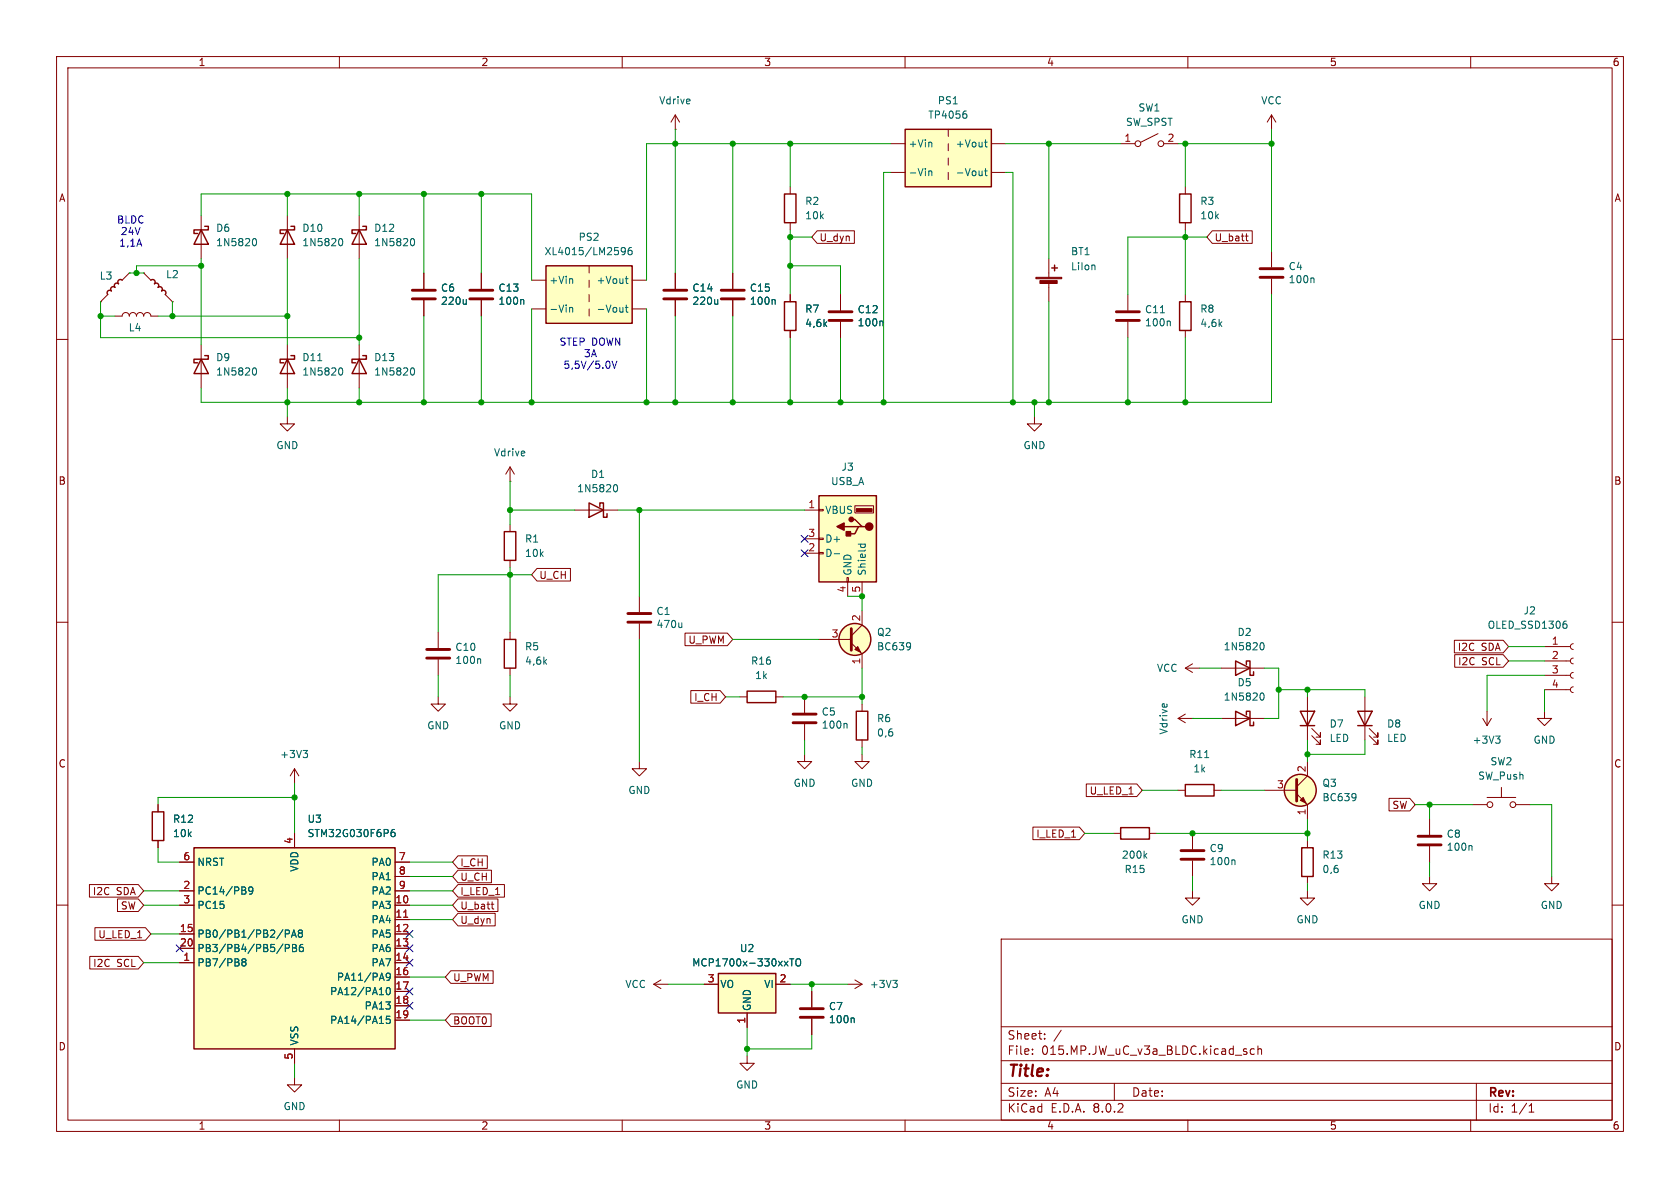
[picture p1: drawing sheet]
<svg xmlns="http://www.w3.org/2000/svg" width="297mm" height="210mm" viewBox="0 0 297 210" stroke-linecap="round" stroke-linejoin="round" font-family="sans-serif">
<g fill="none" stroke="#840000" stroke-width=".18">
<path d="M10 10h277v190h-277zM12 12h273v186h-273zM60 10v2M110 10v2M160 10v2M210 10v2M260 10v2M224.8 20.3l-.8 1.3M224.8 20.3v2.6M224.8 20.3l.8 1.3M10 60h2M199.4 52.1v2.8"/>
<path d="M199.4 56.9v2.8M209.5 52.1v1.2M209.5 58.4v1.3M285 60h2M10 110h2M77.5 111.8v2.8M77.5 116.6v2.8M285 110h2M113 134.6v1.3h1.3l-1.3 1.3-1.2-1.3h1.2M241.3 123.2v7.6M242.1 130l1.5 1.6v-.8v.8h-.8M242.1 128.8l1.5 1.5v-.8v.8h-.8"/>
<path d="M10 160h2M285 160h2M177 166h108v32h-108zM60 198v2M110 198v2M160 198v2M177 194.5h108M177 191.5h108M177 187.5h108M177 181.5h108M182.5 186.3v.1M182.5 185.5v.1"/>
<path d="M184.7 183.6v.1M184.7 182.8v.1M187.6 182.1l-1.3 2M197 191.5v3M210 198v2M220.4 186v.3M221.7 185.5l-.4-.1-.3 .3v.4l.2 .2h.5M222.4 185.5l.2-.1 .4 .1v.9M222.4 184.9v1.5M260 198v2M261 191.5v6.5M270.3 196.6h.9"/>
<path d="M270.3 195.5l.4-.4v1.5"/>
</g>
<path d="M197.4 56.6h4M197.4 55.1h4M75.4 116.3h4.1M75.4 114.8h4.1" fill="none" stroke="#840000" stroke-width=".51"/>
<path d="M205.1 55.3h.8M206.7 56.8l.2 .1v.7M84.8 116.4l.2 .2v.7" fill="none" stroke="#006464" stroke-width=".18"/>
<path d="M208.5 53.3h2.1v5.1h-2.1zM240 125.7h2.6l-1.3 2.6zM240 128.3h2.6" fill="none" stroke="#840000" stroke-width=".25"/>
<path d="M127 172.1h10.2v7h-10.2z" fill="#ffffc2"/>
<path d="M19.7 51.4l-.3-.1-.3 .2-.2 .3 .2 .3M21.6 49.5l-.3-.1-.3 .1-.2 .3 .2 .4-.4-.2-.3 .3v.5l-.3-.1-.3 .1-.1 .3 .1 .3M26.7 49.5h.5l.2 .3-.1 .4 .3-.2 .3 .2 .2 .3-.2 .3M27.9 50.8l.3-.1 .4 .1 .1 .3-.1 .3M28.6 51.4l.3-.1 .3 .1 .1 .3-.1 .4M63.5 40.6l1.3 2.6h-2.6zM64.1 40h.7v.6h-2.6v.7h.7M132.1 122.2h5.1v2h-5.1zM127 172.1h10.2v7h-10.2z" fill="none" stroke="#840000" stroke-width=".25"/>
<g fill="none" stroke="#840000" stroke-width=".18">
<path d="M63.5 38.1v7.6M17.8 53.3h.1M19 52.1l-1.2 1.2M20.3 55.9h1.3a.64 .64 0 0 1 .6-.7 .64 .64 0 0 1 .7 .7 .64 .64 0 0 1 .6-.7 .64 .64 0 0 1 .6 .7 .64 .64 0 0 1 .7-.7 .64 .64 0 0 1 .6 .7 .64 .64 0 0 1 .6-.7 .64 .64 0 0 1 .7 .7h1.2M22.9 48.3h.1M22.9 48.3l-1.3 1.2M25.4 48.3h.1M25.4 48.3l1.3 1.2M29.2 52.1l1.3 1.2M30.5 53.3h.1M50.8 73.7v1.2h1.3l-1.3 1.3-1.3-1.3h1.3M273 119.4h4.6"/>
<path d="M273 116.8h4.6M273 114.3h4.6M278.1 118.9l-.3 .1-.2 .4 .2 .3 .3 .2M278.1 116.3l-.3 .2-.2 .3 .2 .4 .3 .1M278.1 113.8l-.3 .1-.2 .4 .2 .4 .3 .1M130.8 123.2h1.3M137.2 123.2h1.2M273 121.9h4.6M278.1 121.4l-.3 .2-.2 .3 .2 .4 .3 .1M252.7 154.9v1.3h1.3l-1.3 1.3-1.2-1.3h1.2M274.3 154.9v1.3h1.3l-1.3 1.3-1.3-1.3h1.3M124.5 174h2.5"/>
<path d="M132.1 179.1v2.5M137.2 174h2.5M132.1 186.7v1.3h1.2l-1.2 1.2-1.3-1.2h1.3"/>
</g>
<path d="M72.7 42.2h.2a.68 .68 0 0 1 .4 .6 .68 .68 0 0 1-.4 .6h-.2M276.7 109.8h.2M276.8 110.3l.2 .2v.3l-.2 .3M139.6 169.5h.7M140 169.5v1.3M140.9 169.5h.1a.43 .43 0 0 1 .5 .4v.4a.42 .42 0 0 1-.4 .5 .42 .42 0 0 1-.4-.5v-.4z" fill="none" stroke="#006464" stroke-width=".18"/>
<path d="M34.3 149.9h35.5v35.5h-35.5z" fill="#ffffc2"/>
<g fill="none" stroke="#840000" stroke-width=".25">
<path d="M35.6 40.6l1.2 2.6h-2.5zM36.2 40h.6v.6h-2.5v.7h.6M50.8 40.6l1.3 2.6h-2.6zM51.4 40h.7v.6h-2.6v.7h.7M138.7 53.3h2v5.1h-2zM35.6 63.5l1.2 2.5h-2.5zM36.2 62.9h.6v.6h-2.5v.6h.6M50.8 63.5l1.3 2.5h-2.6zM51.4 62.9h.7v.6h-2.6v.6h.7M63.5 63.5l1.3 2.5h-2.6zM64.1 62.9h.7v.6h-2.6v.6h.7M89.2 94h2v5.1h-2z"/>
<path d="M89.2 113h2v5.1h-2zM151.4 125.7h2v5.1h-2zM229.9 125.7h2.5l-1.3 2.6zM229.9 128.3h2.5M26.9 143.5h2.1v5.1h-2.1zM34.3 149.9h35.5v35.5h-35.5z"/>
<circle cx="229.9" cy="139.7" r="2.82"/>
</g>
<g fill="none" stroke="#840000" stroke-width=".18">
<path d="M35.6 38.1v7.6M50.8 38.1v7.6M198.1 25.4h2.6M204.7 23.6l-3 1.5M205.7 25.4h2.6M74.9 48.3v2.8M74.9 53.1v2.8M85.1 48.3v2.8M85.1 53.1v2.8M129.5 48.3v2.8M129.5 53.1v2.8M139.7 52.1v1.2"/>
<path d="M139.7 58.4v1.3M148.6 52.1v2.8M148.6 56.9v2.8M224.8 44.5v2.7M224.8 49.3v2.8M35.6 61v7.6M50.8 61v7.6M63.5 61v7.6M90.2 92.7v1.3M90.2 99.1v1.2M90.2 111.8v1.2M90.2 118.1v1.3"/>
<path d="M52.1 135.9v2.5M52.1 135.9l-.8 1.3M52.1 135.9l.7 1.3M77.5 123.2v1.3h1.2l-1.2 1.2-1.3-1.2h1.3M90.2 123.2v1.3h1.2l-1.2 1.2-1.3-1.2h1.3M142.2 133.4v1.2h1.3l-1.3 1.3-1.2-1.3h1.2M142.2 123.2v2.8M142.2 128v2.8M152.4 133.4v1.2h1.3l-1.3 1.3-1.3-1.3h1.3M152.4 124.5v1.2M152.4 130.8v1.3M223.5 139.7h5.7"/>
<path d="M231.1 134.6v2.6l-1.9 1.9M231.1 123.2v7.6M231.9 130l1.5 1.6v-.8v.8h-.7M231.9 128.8l1.5 1.5v-.8v.8h-.7M262.1 127l.8 1.3M262.9 125.7v2.6M263.7 127l-.8 1.3M265.4 139.2v1.8M273 125.7v1.3h1.3l-1.3 1.3-1.2-1.3h1.2M27.9 142.2v1.3M27.9 148.6v1.3M31.7 157.5h2.6"/>
<path d="M31.7 152.4h2.6M52.1 147.3v2.6M69.8 157.5h2.6M69.8 152.4h2.6M69.8 154.9h2.6M229.2 140.3l1.9 1.9v2.6M252.7 144.8v2.8M252.7 149.6v2.8M260.3 142.2h2.6M262.9 141h5.1M268 142.2h2.5M31.7 170.2h2.6"/>
<path d="M31.7 160h2.6M31.7 165.1h2.6M31.7 167.6h2.6M69.8 170.2h2.6M69.8 160h2.6M69.8 162.6h2.6M69.8 165.1h2.6M69.8 167.6h2.6M69.8 172.7h2.6M69.8 175.3h2.6M69.8 177.8h2.6M115.6 174h2.5"/>
<path d="M115.6 174l1.2 .8M116.8 173.2l-1.2 .8M143.5 175.3v2.8M149.9 174h2.5M151.1 173.2l1.3 .8M152.4 174l-1.3 .8M52.1 185.4v2.6M69.8 180.3h2.6M143.5 180.1v2.8"/>
<circle cx="201.2" cy="25.4" r=".51"/>
<circle cx="205.2" cy="25.4" r=".51"/>
<circle cx="263.4" cy="142.2" r=".51"/>
<circle cx="267.5" cy="142.2" r=".51"/>
</g>
<g fill="none" stroke="#006464" stroke-width=".18">
<path d="M44.8 42.2h.1a.68 .68 0 0 1 .5 .6 .68 .68 0 0 1-.5 .6h-.1M60 42.2h.2a.68 .68 0 0 1 .4 .6 .68 .68 0 0 1-.4 .6h-.2M82.4 52.9v.9M82.4 53.7l-.1 .1M92.4 52.9l.2 .2v.7M136.9 52.9l.1 .2v.7M155.9 56.8l.2 .1v.7M232.1 49.1l.2 .2v.7M44.8 65.1l.1-.1a.68 .68 0 0 1 .5 .7 .68 .68 0 0 1-.5 .6l-.1-.1M56.2 63.8h.7M60 65.1l.2-.1a.68 .68 0 0 1 .4 .7 .68 .68 0 0 1-.4 .6l-.2-.1M72.7 65.1l.2-.1a.68 .68 0 0 1 .4 .7 .68 .68 0 0 1-.4 .6l-.2-.1"/>
<path d="M53.6 132.7h.8l-.5 .4M54.1 133.1l.3 .3v.3l-.3 .2M149.6 127.9l.1 .2v.6M264.4 130.1h.8l-.4 .5M264.9 130.6l.3 .2v.3l-.3 .3M44.7 157.3l-.2 .3-.4-.1-.1-.2 .1-.4 .4-.1 .1 .1a.84 .84 0 0 1-.3 1.2h-.2M69.7 146.6l-.3 .1a.85 .85 0 0 0 0 1.2l.4-.1 .1-.4-.3-.3-.3 .1-.2 .2M239.6 140.3l.1 .1a1.07 1.07 0 0 1-.2 1M239.7 140.8l-.1 .2M260.1 149.5l.1 .1v.7M43 170l-.2-.2 .2-.3h.2l.3 .2-.3 .3M43 170l-.2 .3v.3l.2 .2 .4-.1 .1-.2v-.2l-.3-.3"/>
<path d="M43 170h.2M50.4 165.1l.6-.1 .2-.2-.1-.3-.7-.1v1.3M50.4 167.6h.6l.2-.2-.1-.3-.7-.2v1.3M51.5 165.7l.5-1.3 .4 1.3M51.7 165.3h.6M51.7 166.9h.4l.3 .3-.3 .4 .3 .1v.3l-.2 .2h-.5zM51.7 167.6h.4M53 165l-.3-.3 .3-.3h.2l.3 .3-.3 .3M53 165l-.3 .2 .1 .4 .2 .1 .3-.1 .2-.2-.1-.3-.2-.1M53 165h.2M53.5 166.9l-.3 .1a.86 .86 0 0 0 0 1.2l.4-.1v-.4l-.2-.3-.4 .1-.1 .2M68.4 174.7l.2-.1a.68 .68 0 0 1 .4 .6 .68 .68 0 0 1-.4 .6l-.2-.1-.1-.3z"/>
<path d="M68.9 179.6h-.6v.7l.2-.2 .4 .1 .1 .2-.1 .4-.1 .1-.5-.1M69 172.6l-.2 .2h-.4l-.1-.2 .1-.5 .4-.1 .1 .2a.84 .84 0 0 1-.3 1.1h-.2M150.8 179.9l.2 .2v.7M157.8 173.3h.8l-.4 .5M158.4 173.8l.2 .2v.3l-.2 .3"/>
</g>
<path d="M71.4 162.1h.7" fill="none" stroke="#a90000" stroke-width=".18"/>
<circle cx="229.9" cy="139.7" r="2.82" fill="#ffffc2" stroke="#ffffc2" stroke-width=".18"/>
<g fill="none" stroke="#840000" stroke-width=".51">
<path d="M72.9 52.8h4.1M72.9 51.3h4.1M83.1 52.8h4M83.1 51.3h4M127.5 52.8h4.1M127.5 51.3h4.1M146.6 56.6h4M146.6 55.1h4M222.8 49h4M222.8 47.5h4M140.2 127.8h4.1M140.2 126.2h4.1"/>
<path d="M229.2 137.8v3.8M250.7 149.4h4.1M250.7 147.8h4.1M141.5 179.8h4M141.5 178.3h4"/>
</g>
<path d="M229.9 141.5l.5-.5 .5 1z" fill="#840000" stroke="#840000" stroke-width=".18"/>
<path d="M144.8 87.6h10.1v15.3h-10.1z" fill="#ffffc2"/>
<path d="M104.1 88.9l2.6 1.3-2.6 1.2zM106 89.5v-.6h.7v2.5h.6v-.6M144.8 87.6h10.1v15.3h-10.1zM149.2 93.1h2.6M150.5 91.8h.6l1.3 1.3h.6M152.4 93.1h-.6l-.7 1.3h-1.2" fill="none" stroke="#840000" stroke-width=".25"/>
<g fill="#840000" stroke="#840000" stroke-width=".25">
<path d="M148 93.1l1.2-.6v1.2z"/>
<path d="M149.6 94h.8v.7h-.8z"/>
<circle cx="153.7" cy="93.1" r=".63"/>
<circle cx="150.5" cy="91.8" r=".38"/>
</g>
<path d="M151.4 89.9h2.8v.5h-2.8z" fill="#840000" stroke="#840000" stroke-width=".18"/>
<g fill="none" stroke="#840000" stroke-width=".18">
<path d="M119.4 48.3v2.8M119.4 53.1v2.8M90.2 85.1h.1M90.2 82.6l-.8 1.2M90.2 82.6v2.5M90.2 82.6l.7 1.2M101.6 90.2h7.6M142.2 90.2h2.6M142.2 97.8h2.6M142.2 95.3h2.6M144.8 97.7h.7v.2h-.7zM144.8 95.1h.7v.3h-.7z"/>
<path d="M144.8 90h.7v.3h-.7zM151.1 89.4h3.3v1.3h-3.3zM149.7 102.1h.3v.8h-.3zM149.9 102.9v2.5M152.4 102.9v2.5M52.1 190.5v1.3h1.2l-1.2 1.2-1.3-1.2h1.3"/>
</g>
<path d="M126.9 52.9v.9M126.9 53.7l-.2 .1M108.6 85.7h.2a.68 .68 0 0 1 .4 .6 .68 .68 0 0 1-.4 .6h-.2M147.5 97.9h.9M151.7 96.2h1.3M152.2 96.2l-.1 .4M152.9 96.2l.1 .4" fill="none" stroke="#006464" stroke-width=".18"/>
<path d="M117.3 52.8h4.1M117.3 51.3h4.1" fill="none" stroke="#840000" stroke-width=".51"/>
<path d="M96.5 47h15.3v10.2h-15.3z" fill="#ffffc2"/>
<g fill="none" stroke="#840000" stroke-width=".25">
<path d="M138.7 34.3h2v5.1h-2zM96.5 47h15.3v10.2h-15.3zM185.9 47.4h1M186.4 46.9v1M218.4 116.8l2.6 1.3-2.6 1.3zM220.3 117.5v-.7h.7v2.6h.6v-.7M209.5 138.7h5.1v2h-5.1zM218.4 125.7l2.6 1.3-2.6 1.3zM220.3 126.4v-.7h.7v2.6h.6v-.7M198.1 146.3h5.1v2h-5.1zM230.1 149.9h2.1v5h-2.1z"/>
<circle cx="151.1" cy="113" r="2.82"/>
</g>
<g fill="none" stroke="#840000" stroke-width=".18">
<path d="M119.4 22.9h.1M119.4 20.3l-.8 1.3M119.4 20.3v2.6M119.4 20.3l.7 1.3M139.7 33v1.3M139.7 39.4v1.2M94 54.6h2.5M94 49.5h2.5M104.1 47v1.3M104.1 49.5v1.3M104.1 52.1v1.2M104.1 54.6v1.3"/>
<path d="M111.8 54.6h2.5M111.8 49.5h2.5M185.4 45.7v3.3M185.4 50v3.3M182.9 73.7v1.2h1.2l-1.2 1.3-1.3-1.3h1.3M113 105.4v2.8M113 110.2v2.8M144.8 113h5.7M150.5 113.7l1.9 1.9v2.5M152.4 108v2.5l-1.9 1.9M209.5 118.1h2.6M209.5 118.1l1.3 .8"/>
<path d="M210.8 117.3l-1.3 .8M215.9 118.1h7.6M208.3 127h2.5M208.3 139.7h1.2M208.3 127l1.2 .8M209.5 126.2l-1.2 .8M210.8 127h.1M214.6 139.7h1.3M215.9 127h7.6M196.8 147.3h1.3M203.2 147.3h1.3M210.8 157.5v1.3h1.3l-1.3 1.2-1.3-1.2h1.3"/>
<path d="M210.8 147.3v2.8M210.8 152.1v2.8M231.1 157.5v1.3h1.3l-1.3 1.2-1.2-1.2h1.2M231.1 148.6v1.3M231.1 154.9v1.3"/>
</g>
<g fill="none" stroke="#006464" stroke-width=".18">
<path d="M100.7 54.3v.9M100.7 54.5l.2-.2 .3 .1v.8M101.1 49.3l.1 .1v.7M110.5 54.3h.5M110.5 49.3h.5M110.6 44.3l-.3 .2h-.4l-.1-.2 .1-.5h.4l.2 .1a.84 .84 0 0 1-.3 1.1h-.3M110.7 48.8v1.1l.3 .2M110.7 53.9v1.1l.3 .2M111.6 43.8h-.3a.86 .86 0 0 0 0 1.2l.4-.1 .1-.4-.3-.3-.3 .1-.2 .2M120.5 110.1v.8M120.5 110.8l-.1 .1M160.9 113.7a1.07 1.07 0 0 1-.1 1.1"/>
<path d="M161 114.2l-.1 .1M222.9 113.7l.2-.1a.68 .68 0 0 1 .4 .6 .68 .68 0 0 1-.4 .7l-.2-.1M213 133.9h.7M222.9 122.6l.2-.1a.68 .68 0 0 1 .4 .6 .68 .68 0 0 1-.4 .7l-.2-.1M202.4 151.2l.3 .5M202.7 150.9l-.4 .4M218.1 152l.2 .2v.7"/>
</g>
<path d="M111 110h4.1M111 108.5h4.1M150.5 111.1v3.8M208.8 151.9h4.1M208.8 150.4h4.1" fill="none" stroke="#840000" stroke-width=".51"/>
<circle cx="151.1" cy="113" r="2.82" fill="#ffffc2" stroke="#ffffc2" stroke-width=".18"/>
<g fill="#840000" stroke="#840000" stroke-width=".18">
<path d="M151.1 114.8l.5-.5 .5 1z"/>
<path d="M183.1 49h4.6v.3h-4.6z"/>
<path d="M183.8 49.6h3.1v.5h-3.1z"/>
</g>
<path d="M160 22.9h15.3v10.1h-15.3z" fill="#ffffc2"/>
<path d="M160 22.9h15.3v10.1h-15.3zM208.5 34.3h2.1v5.1h-2.1z" fill="none" stroke="#840000" stroke-width=".25"/>
<g fill="none" stroke="#840000" stroke-width=".18">
<path d="M157.5 30.5h2.5M157.5 25.4h2.5M167.6 22.9v1.2M167.6 25.4v1.3M167.6 27.9v1.3M167.6 30.5v1.3M175.3 30.5h2.5M175.3 25.4h2.5M209.5 33v1.3M209.5 39.4v1.2M74.9 48.3v2.8M74.9 53.1v2.8"/>
<path d="M85.1 48.3v2.8M85.1 53.1v2.8M119.4 48.3v2.8M119.4 53.1v2.8M129.5 48.3v2.8M129.5 53.1v2.8M139.7 52.1v1.2M139.7 58.4v1.3M144.5 40.8h6.5v2.2h-6.5l-1-1.1zM148.6 52.1v2.8M148.6 56.9v2.8M214.3 40.8h7.1v2.2h-7.1l-.9-1.1z"/>
<path d="M220.2 41.7h.5M220.4 42.5l.3 .1M94.9 100.5h5.9v2.2h-5.9l-.9-1.1zM121.1 111.9h7.5l.9 1.1-.9 1.1h-7.5zM257.1 113.2h8.6l1 1.1-1 1.1h-8.6zM257.2 115.7h8.5l1 1.1-1 1.2h-8.5zM122.1 122.1h5.2l1 1.1-1 1.1h-5.2zM192 138.6h9l.9 1.1-.9 1.1h-9zM15.8 156.4h8.6l1 1.1-1 1.1h-8.6zM20.8 158.9h3.6l1 1.1-1 1.1h-3.6zM27.9 142.2v1.3M27.9 148.6v1.3"/>
<path d="M31.7 157.5h2.6M31.7 152.4h2.6M52.1 147.3v2.6M69.8 157.5h2.6M69.8 152.4h2.6M69.8 154.9h2.6M81 156.4h8.2v2.2h-8.2l-1-1.1zM81 153.8h5.9v2.3h-5.9l-1-1.2zM81 158.9h7v2.2h-7l-1-1.1zM81 151.3h5.2v2.2h-5.2l-1-1.1zM86.8 159.8h.5M182.6 146.2h8.2l1 1.1-1 1.1h-8.2z"/>
<path d="M245.6 141.1h3.6l1 1.1-1 1.2h-3.6zM15.9 169.1h8.5l1 1.1-1 1.1h-8.5zM16.8 164h8.9l1 1.1-1 1.1h-8.9zM31.7 170.2h2.6M31.7 160h2.6M31.7 165.1h2.6M31.7 167.6h2.6M69.8 170.2h2.6M69.8 160h2.6M69.8 162.6h2.6M69.8 165.1h2.6M69.8 167.6h2.6"/>
<path d="M69.8 172.7h2.6M69.8 175.3h2.6M69.8 177.8h2.6M79.7 171.6h7.5v2.2h-7.5l-1-1.1zM79.7 179.2h7.1v2.3h-7.1l-1-1.2zM81 161.4h6.5v2.3h-6.5l-1-1.1zM87.1 160.6l.2 .1M124.5 174h2.5M132.1 179.1v2.5M137.2 174h2.5M143.5 175.3v2.8M52.1 185.4v2.6"/>
<path d="M69.8 180.3h2.6M143.5 180.1v2.8"/>
</g>
<g fill="none" stroke="#006464" stroke-width=".18">
<path d="M170.6 19.6h.2M164.2 30.2v.9M164.2 30.3l.2-.1 .3 .1v.8M164.6 25.1l.1 .2v.7M170.7 20.1l.2 .3v.3l-.2 .2M174 30.2h.5M174 25.1h.5M174.2 24.7v1.1l.3 .2M174.2 29.8v1.1l.3 .2M82.4 52.9v.9M82.4 53.7l-.1 .1M92.4 52.9l.2 .2v.7"/>
<path d="M126.9 52.9v.9M126.9 53.7l-.2 .1M136.9 52.9l.1 .2v.7M155.9 56.8l.2 .1v.7M44.7 157.3l-.2 .3-.4-.1-.1-.2 .1-.4 .4-.1 .1 .1a.84 .84 0 0 1-.3 1.2h-.2M69.7 146.6l-.3 .1a.85 .85 0 0 0 0 1.2l.4-.1 .1-.4-.3-.3-.3 .1-.2 .2M43 170l-.2-.2 .2-.3h.2l.3 .2-.3 .3M43 170l-.2 .3v.3l.2 .2 .4-.1 .1-.2v-.2l-.3-.3M43 170h.2M50.4 165.1l.6-.1 .2-.2-.1-.3-.7-.1v1.3M50.4 167.6h.6l.2-.2-.1-.3-.7-.2v1.3M51.5 165.7l.5-1.3 .4 1.3"/>
<path d="M51.7 165.3h.6M51.7 166.9h.4l.3 .3-.3 .4 .3 .1v.3l-.2 .2h-.5zM51.7 167.6h.4M53 165l-.3-.3 .3-.3h.2l.3 .3-.3 .3M53 165l-.3 .2 .1 .4 .2 .1 .3-.1 .2-.2-.1-.3-.2-.1M53 165h.2M53.5 166.9l-.3 .1a.86 .86 0 0 0 0 1.2l.4-.1v-.4l-.2-.3-.4 .1-.1 .2M68.4 174.7l.2-.1a.68 .68 0 0 1 .4 .6 .68 .68 0 0 1-.4 .6l-.2-.1-.1-.3zM68.9 179.6h-.6v.7l.2-.2 .4 .1 .1 .2-.1 .4-.1 .1-.5-.1M69 172.6l-.2 .2h-.4l-.1-.2 .1-.5 .4-.1 .1 .2a.84 .84 0 0 1-.3 1.1h-.2M139.6 169.5h.7M140 169.5v1.3"/>
<path d="M140.9 169.5h.1a.43 .43 0 0 1 .5 .4v.4a.42 .42 0 0 1-.4 .5 .42 .42 0 0 1-.4-.5v-.4zM150.8 179.9l.2 .2v.7"/>
</g>
<path d="M108.2 63.8l.4 1.3 .5-1.3" fill="none" stroke="#0000c2" stroke-width=".18"/>
<g fill="none" stroke="#009600" stroke-width=".18">
<path d="M35.6 38.1v-3.8h58.4v15.2M50.8 34.3v3.8M63.5 34.3v3.8M74.9 34.3v14M85.1 34.3v14M119.4 22.9v25.4M129.5 25.4v22.9M139.7 25.4v7.6M157.5 25.4h-43.2v24.1M157.5 30.5h-1.3v40.6M177.8 25.4h20.3M177.8 30.5h1.3v40.6"/>
<path d="M185.4 25.4v20.3M208.3 25.4h16.5M209.5 25.4v7.6M224.8 22.9v21.6M17.8 55.9h2.5M17.8 53.3v6.4h45.7M22.9 48.3h2.5M27.9 55.9h22.9M30.5 53.3v2.6M35.6 47h-11.5v1.3M35.6 45.7v15.3M50.8 45.7v15.3"/>
<path d="M63.5 45.7v15.3M74.9 55.9v15.2M85.1 55.9v15.2M94 54.6v16.5M114.3 54.6v16.5M119.4 55.9v15.2M129.5 55.9v15.2M139.7 47h8.9v5.1M139.7 40.6v11.5M139.7 59.7v11.4M139.7 41.9h3.8M148.6 59.7v11.4"/>
<path d="M185.4 53.3v17.8M199.4 59.7v11.4M209.5 40.6v11.5M209.5 59.7v11.4M213.4 41.9h-14v10.2M224.8 52.1v19h-189.2v-2.5M50.8 68.6v5.1M63.5 68.6v2.5M182.9 71.1v2.6M90.2 85.1v7.6M90.2 90.2h11.4M109.2 90.2h33"/>
<path d="M113 90.2v15.2M77.5 119.4v3.8M90.2 100.3v11.5M90.2 119.4v3.8M94 101.6h-16.5v10.2M113 113v21.6M129.5 113h15.3M149.9 105.4h2.5v2.6M152.4 118.1v6.4M212.1 118.1h3.8M223.5 118.1h2.6v8.9h-2.6M266.7 114.3h6.3"/>
<path d="M266.7 116.8h6.3M273 119.4h-10.1v6.3M52.1 138.4v8.9M128.3 123.2h2.5M138.4 123.2h14M142.2 130.8v2.6M152.4 132.1v1.3M201.9 139.7h6.4M210.8 127h5.1M215.9 139.7h7.6M226.1 121.9h15.2v1.3M231.1 121.9v1.3"/>
<path d="M231.1 130.8v3.8M241.3 130.8v2.6h-10.2M273 121.9v3.8M25.4 157.5h6.3M27.9 149.9v2.5h3.8M52.1 141h-24.2v1.2M72.4 152.4h7.6M72.4 157.5h7.6M72.4 154.9h7.6M191.8 147.3h5M204.5 147.3h26.6M210.8 154.9v2.6"/>
<path d="M231.1 144.8v3.8M231.1 156.2v1.3M250.2 142.2h10.1M252.7 142.2v2.6M252.7 152.4v2.5M270.5 142.2h3.8v12.7M25.4 170.2h6.3M25.4 160h6.3M26.7 165.1h5M72.4 160h7.6M72.4 162.6h7.6M72.4 172.7h6.3"/>
<path d="M118.1 174h6.4M139.7 174h10.2M143.5 174v1.3M52.1 188v2.5M72.4 180.3h6.3M132.1 181.6v5.1M143.5 182.9v2.5h-11.4"/>
</g>
<g fill="none" stroke="#000084" stroke-width=".18">
<path d="M141.6 94.6l1.2 1.3M141.6 97.2l1.2 1.2M142.8 97.2l-1.2 1.2M142.8 94.6l-1.2 1.3M31.1 167l1.3 1.2M32.4 167l-1.3 1.2M71.8 167l1.2 1.2M71.8 169.6l1.2 1.2M71.8 177.2l1.2 1.2M71.8 164.5l1.2 1.2M71.8 174.7l1.2 1.2M73 167l-1.2 1.2"/>
<path d="M73 169.6l-1.2 1.2M73 177.2l-1.2 1.2M73 164.5l-1.2 1.2M73 174.7l-1.2 1.2"/>
</g>
<path d="M71.4 162.1h.7" fill="none" stroke="#a90000" stroke-width=".18"/>
<g fill="#009600" stroke="#009600" stroke-width=".18">
<circle cx="24.1" cy="48.3" r=".46"/>
<circle cx="50.8" cy="55.9" r=".46"/>
<circle cx="17.8" cy="55.9" r=".46"/>
<circle cx="35.6" cy="47" r=".46"/>
<circle cx="30.5" cy="55.9" r=".46"/>
<circle cx="156.2" cy="71.1" r=".46"/>
<circle cx="129.5" cy="71.1" r=".46"/>
<circle cx="90.2" cy="101.6" r=".46"/>
<circle cx="142.2" cy="123.2" r=".46"/>
<circle cx="152.4" cy="123.2" r=".46"/>
<circle cx="152.4" cy="105.4" r=".46"/>
<circle cx="113" cy="90.2" r=".46"/>
<circle cx="114.3" cy="71.1" r=".46"/>
<circle cx="94" cy="71.1" r=".46"/>
<circle cx="119.4" cy="71.1" r=".46"/>
<circle cx="63.5" cy="71.1" r=".46"/>
<circle cx="50.8" cy="71.1" r=".46"/>
<circle cx="74.9" cy="71.1" r=".46"/>
<circle cx="52.1" cy="141" r=".46"/>
<circle cx="85.1" cy="71.1" r=".46"/>
<circle cx="90.2" cy="90.2" r=".46"/>
<circle cx="74.9" cy="34.3" r=".46"/>
<circle cx="63.5" cy="34.3" r=".46"/>
<circle cx="50.8" cy="34.3" r=".46"/>
<circle cx="63.5" cy="59.7" r=".46"/>
<circle cx="85.1" cy="34.3" r=".46"/>
<circle cx="132.1" cy="185.4" r=".46"/>
<circle cx="143.5" cy="174" r=".46"/>
<circle cx="226.1" cy="121.9" r=".46"/>
<circle cx="231.1" cy="121.9" r=".46"/>
<circle cx="209.5" cy="41.9" r=".46"/>
<circle cx="179.1" cy="71.1" r=".46"/>
<circle cx="209.5" cy="71.1" r=".46"/>
<circle cx="210.8" cy="147.3" r=".46"/>
<circle cx="139.7" cy="47" r=".46"/>
<circle cx="148.6" cy="71.1" r=".46"/>
<circle cx="139.7" cy="71.1" r=".46"/>
<circle cx="129.5" cy="25.4" r=".46"/>
<circle cx="139.7" cy="25.4" r=".46"/>
<circle cx="139.7" cy="41.9" r=".46"/>
<circle cx="119.4" cy="25.4" r=".46"/>
<circle cx="185.4" cy="71.1" r=".46"/>
<circle cx="199.4" cy="71.1" r=".46"/>
<circle cx="185.4" cy="25.4" r=".46"/>
<circle cx="224.8" cy="25.4" r=".46"/>
<circle cx="182.9" cy="71.1" r=".46"/>
<circle cx="209.5" cy="25.4" r=".46"/>
<circle cx="231.1" cy="147.3" r=".46"/>
<circle cx="231.1" cy="133.4" r=".46"/>
<circle cx="252.7" cy="142.2" r=".46"/>
</g>
<text font-size="2.8" fill="#840000" x="178" y="190.9">Title:</text>
<g font-size="2.1" fill="#840000">
<text x="178" y="184">Sheet:</text>
<text x="178" y="186.7">File:</text>
<text x="184.1" y="186.7">015.MP.JW_uC_v3a_BLDC.kicad_sch</text>
<text x="178" y="196.9">KiCad</text>
<text x="178" y="194.1">Size:</text>
<text x="184.7" y="194.1">A4</text>
<text x="185.7" y="196.9">E.D.A.</text>
<text x="193.3" y="196.9">8.0.2</text>
<text x="200" y="194.1">Date:</text>
<text x="263" y="194.3">Rev:</text>
<text x="263" y="196.9">Id:</text>
<text x="267.1" y="196.9">1/1</text>
</g>
<g font-size="1.8" fill="#840000">
<text x="35" y="11.9">1</text>
<text x="85" y="11.9">2</text>
<text x="135" y="11.9">3</text>
<text x="185" y="11.9">4</text>
<text x="235" y="11.9">5</text>
<text x="285" y="11.9">6</text>
<text x="10.3" y="35.9">A</text>
<text x="285.3" y="35.9">A</text>
<text x="144.8" y="42.9">U_dyn</text>
<text x="214.6" y="42.9">U_batt</text>
<text x="10.3" y="85.9">B</text>
<text x="285.3" y="85.9">B</text>
<text x="95.2" y="102.6">U_CH</text>
<text x="121.6" y="114">U_PWM</text>
<text x="257.6" y="115.3">I2C</text>
<text x="257.7" y="117.8">I2C</text>
<text x="261.9" y="115.3">SDA</text>
<text x="261.9" y="117.8">SCL</text>
<text x="122.6" y="124.1">I_CH</text>
<text x="10.3" y="135.9">C</text>
<text x="285.3" y="135.9">C</text>
<text x="192.5" y="140.7">U_LED_1</text>
<text x="246.1" y="143.2">SW</text>
<text x="183.1" y="148.3">I_LED_1</text>
<text x="81.3" y="155.9">U_CH</text>
<text x="81.3" y="153.4">I_CH</text>
<text x="16.3" y="158.4">I2C</text>
<text x="20.6" y="158.4">SDA</text>
<text x="21.3" y="161">SW</text>
<text x="81.3" y="158.4">I_LED_1</text>
<text x="81.3" y="161">U_batt</text>
<text x="17.3" y="166.1">U_LED_1</text>
<text x="81.3" y="163.5">U_dyn</text>
<text x="16.4" y="171.1">I2C</text>
<text x="20.6" y="171.1">SCL</text>
<text x="80" y="173.7">U_PWM</text>
<text x="10.3" y="185.9">D</text>
<text x="80" y="181.3">BOOT0</text>
<text x="285.3" y="185.9">D</text>
<text x="35" y="199.9">1</text>
<text x="85" y="199.9">2</text>
<text x="135" y="199.9">3</text>
<text x="185" y="199.9">4</text>
<text x="235" y="199.9">5</text>
<text x="285" y="199.9">6</text>
</g>
<g font-size="1.8" fill="#006464">
<text x="116.4" y="18.6">Vdrive</text>
<text x="164" y="21.2">TP4056</text>
<text x="165.7" y="18.6">PS1</text>
<text x="199" y="22.5">SW_SPST</text>
<text x="201.2" y="19.9">SW1</text>
<text x="222.9" y="18.6">VCC</text>
<text x="160.5" y="26.3">+Vin</text>
<text x="168.9" y="26.3">+Vout</text>
<text x="160.5" y="31.3">-Vin</text>
<text x="168.9" y="31.3">-Vout</text>
<text x="38.1" y="41.2">D6</text>
<text x="53.3" y="41.2">D10</text>
<text x="66" y="41.2">D12</text>
<text x="142.2" y="36.4">R2</text>
<text x="142.2" y="39">10k</text>
<text x="212.1" y="36.4">R3</text>
<text x="212.1" y="39">10k</text>
<text x="38.1" y="43.7">1N5820</text>
<text x="53.3" y="43.7">1N5820</text>
<text x="66" y="43.7">1N5820</text>
<text x="96.2" y="45.3">XL4015/LM2596</text>
<text x="102.2" y="42.8">PS2</text>
<text x="189.2" y="45.3">BT1</text>
<text x="189.2" y="48">LiIon</text>
<text x="227.7" y="48">C4</text>
<text x="17.5" y="49.6">L3</text>
<text x="29.3" y="49.4">L2</text>
<text x="77.9" y="51.8">C6</text>
<text x="88" y="51.8">C13</text>
<text x="97" y="50.4">+Vin</text>
<text x="105.4" y="50.4">+Vout</text>
<text x="122.3" y="51.8">C14</text>
<text x="132.5" y="51.8">C15</text>
<text x="227.7" y="50.3">100n</text>
<text x="22.7" y="58.8">L4</text>
<text x="77.9" y="54.1">220u</text>
<text x="88" y="54.1">100n</text>
<text x="97" y="55.5">-Vin</text>
<text x="105.4" y="55.5">-Vout</text>
<text x="122.3" y="54.1">220u</text>
<text x="132.5" y="54.1">100n</text>
<text x="142.2" y="55.5">R7</text>
<text x="142.2" y="58">4,6k</text>
<text x="151.5" y="57.9">100n</text>
<text x="151.5" y="55.6">C12</text>
<text x="202.3" y="57.9">100n</text>
<text x="202.3" y="55.6">C11</text>
<text x="212.1" y="55.5">R8</text>
<text x="212.1" y="58">4,6k</text>
<text x="38.1" y="64">D9</text>
<text x="53.3" y="64">D11</text>
<text x="66" y="64">D13</text>
<text x="38.1" y="66.6">1N5820</text>
<text x="53.3" y="66.6">1N5820</text>
<text x="66" y="66.6">1N5820</text>
<text x="48.8" y="79.6">GND</text>
<text x="87.2" y="80.9">Vdrive</text>
<text x="148.7" y="83.4">J3</text>
<text x="180.8" y="79.6">GND</text>
<text x="101.9" y="87.2">1N5820</text>
<text x="104.4" y="84.7">D1</text>
<text x="146.8" y="86">USB_A</text>
<text x="145.8" y="91">VBUS</text>
<text x="92.7" y="96.1">R1</text>
<text x="92.7" y="98.7">10k</text>
<text x="145.8" y="98.7">D-</text>
<text x="145.8" y="96.1">D+</text>
<text x="150.7" y="101.9" transform="rotate(-90 150.7 101.9)">GND</text>
<text x="153.3" y="101.9" transform="rotate(-90 153.3 101.9)">Shield</text>
<text x="116" y="108.9">C1</text>
<text x="116" y="111.2">470u</text>
<text x="154.9" y="112.6">Q2</text>
<text x="218.7" y="112.6">D2</text>
<text x="262.9" y="111.4">OLED_SSD1306</text>
<text x="269.3" y="108.8">J2</text>
<text x="80.4" y="117.6">100n</text>
<text x="80.4" y="115.3">C10</text>
<text x="92.7" y="115.2">R5</text>
<text x="92.7" y="117.7">4,6k</text>
<text x="132.7" y="117.7">R16</text>
<text x="154.9" y="115.2">BC639</text>
<text x="204.4" y="119">VCC</text>
<text x="216.2" y="115.2">1N5820</text>
<text x="133.4" y="120.2">1k</text>
<text x="216.2" y="124.1">1N5820</text>
<text x="218.7" y="121.5">D5</text>
<text x="75.4" y="129.1">GND</text>
<text x="88.1" y="129.1">GND</text>
<text x="145.2" y="126.7">C5</text>
<text x="145.2" y="129">100n</text>
<text x="154.9" y="127.9">R6</text>
<text x="154.9" y="130.4">0,6</text>
<text x="206.6" y="129.9" transform="rotate(-90 206.6 129.9)">Vdrive</text>
<text x="235" y="128.8">D7</text>
<text x="235" y="131.4">LED</text>
<text x="245.1" y="128.8">D8</text>
<text x="245.1" y="131.4">LED</text>
<text x="260.2" y="131.7">+3V3</text>
<text x="271" y="131.7">GND</text>
<text x="49.4" y="134.2">+3V3</text>
<text x="210.1" y="134.2">R11</text>
<text x="210.9" y="136.8">1k</text>
<text x="263.4" y="135.5">SW2</text>
<text x="111" y="140.6">GND</text>
<text x="140.2" y="139.3">GND</text>
<text x="150.4" y="139.3">GND</text>
<text x="233.7" y="141.8">BC639</text>
<text x="233.7" y="139.3">Q3</text>
<text x="261.2" y="138">SW_Push</text>
<text x="30.5" y="148.2">10k</text>
<text x="30.5" y="145.6">R12</text>
<text x="54.3" y="145.6">U3</text>
<text x="54.3" y="148.2">STM32G030F6P6</text>
<text x="255.7" y="148.3">C8</text>
<text x="34.8" y="153.3">NRST</text>
<text x="52.9" y="154.2" transform="rotate(-90 52.9 154.2)">VDD</text>
<text x="65.6" y="153.3">PA0</text>
<text x="65.6" y="155.8">PA1</text>
<text x="198.2" y="152">200k</text>
<text x="198.7" y="154.5">R15</text>
<text x="213.8" y="150.8">C9</text>
<text x="213.8" y="153.1">100n</text>
<text x="233.7" y="152">R13</text>
<text x="233.7" y="154.5">0,6</text>
<text x="255.7" y="150.6">100n</text>
<text x="34.8" y="158.3">PC14/PB9</text>
<text x="34.8" y="160.9">PC15</text>
<text x="65.6" y="160.9">PA3</text>
<text x="65.6" y="158.3">PA2</text>
<text x="250.7" y="160.9">GND</text>
<text x="272.3" y="160.9">GND</text>
<text x="34.8" y="166">PB0/PB1/PB2/PA8</text>
<text x="65.6" y="163.4">PA4</text>
<text x="65.6" y="166">PA5</text>
<text x="208.8" y="163.4">GND</text>
<text x="229.1" y="163.4">GND</text>
<text x="34.8" y="171">PB7/PB8</text>
<text x="34.8" y="168.5">PB3/PB4/PB5/PB6</text>
<text x="59.5" y="173.6">PA11/PA9</text>
<text x="65.6" y="168.5">PA6</text>
<text x="65.6" y="171">PA7</text>
<text x="122.3" y="171">MCP1700x-330xxTO</text>
<text x="130.7" y="168.5">U2</text>
<text x="58.3" y="176.1">PA12/PA10</text>
<text x="64.4" y="178.7">PA13</text>
<text x="110.5" y="174.9">VCC</text>
<text x="127.3" y="174.9">VO</text>
<text x="132.9" y="178.8" transform="rotate(-90 132.9 178.8)">GND</text>
<text x="135" y="174.9">VI</text>
<text x="146.4" y="178.8">C7</text>
<text x="153.7" y="174.9">+3V3</text>
<text x="52.9" y="184.9" transform="rotate(-90 52.9 184.9)">VSS</text>
<text x="58.3" y="181.2">PA14/PA15</text>
<text x="146.4" y="181.1">100n</text>
<text x="50" y="196.4">GND</text>
<text x="130" y="192.6">GND</text>
</g>
<g font-size="1.8" fill="#a90000">
<text x="198.7" y="25.1">1</text>
<text x="206.3" y="25.1">2</text>
<text x="142.8" y="89.9">1</text>
<text x="142.8" y="95">3</text>
<text x="142.8" y="97.5">2</text>
<text x="149.6" y="104.8" transform="rotate(-90 149.6 104.8)">4</text>
<text x="152.1" y="104.8" transform="rotate(-90 152.1 104.8)">5</text>
<text x="146.9" y="112.8">3</text>
<text x="152.1" y="109.9" transform="rotate(-90 152.1 109.9)">2</text>
<text x="152.1" y="117.5" transform="rotate(-90 152.1 117.5)">1</text>
<text x="274.2" y="114">1</text>
<text x="274.2" y="116.6">2</text>
<text x="274.2" y="119.1">3</text>
<text x="274.2" y="121.7">4</text>
<text x="230.9" y="136.6" transform="rotate(-90 230.9 136.6)">2</text>
<text x="225.7" y="139.4">3</text>
<text x="51.8" y="149.3" transform="rotate(-90 51.8 149.3)">4</text>
<text x="230.9" y="144.2" transform="rotate(-90 230.9 144.2)">1</text>
<text x="32.3" y="152.1">6</text>
<text x="70.4" y="152.1">7</text>
<text x="70.4" y="154.7">8</text>
<text x="32.3" y="157.2">2</text>
<text x="32.3" y="159.8">3</text>
<text x="69.8" y="159.8">10</text>
<text x="70.4" y="157.2">9</text>
<text x="31.7" y="164.8">15</text>
<text x="31.7" y="167.4">20</text>
<text x="69.8" y="162.3">11</text>
<text x="69.8" y="164.8">12</text>
<text x="69.8" y="167.4">13</text>
<text x="32.3" y="169.9">1</text>
<text x="69.8" y="169.9">14</text>
<text x="69.8" y="172.5">16</text>
<text x="125" y="173.7">3</text>
<text x="137.7" y="173.7">2</text>
<text x="69.8" y="175">17</text>
<text x="69.8" y="177.5">18</text>
<text x="69.8" y="180.1">19</text>
<text x="131.8" y="181" transform="rotate(-90 131.8 181)">1</text>
<text x="51.8" y="187.4" transform="rotate(-90 51.8 187.4)">5</text>
</g>
<g font-size="1.8" fill="#0000c2">
<text x="20.6" y="39.7">BLDC</text>
<text x="21.3" y="41.8">24V</text>
<text x="21" y="43.8">1,1A</text>
<text x="98.8" y="61.3">STEP DOWN</text>
<text x="99.5" y="65.4">5,5V/5.0V</text>
<text x="103.1" y="63.4">3A</text>
</g>
</svg>
